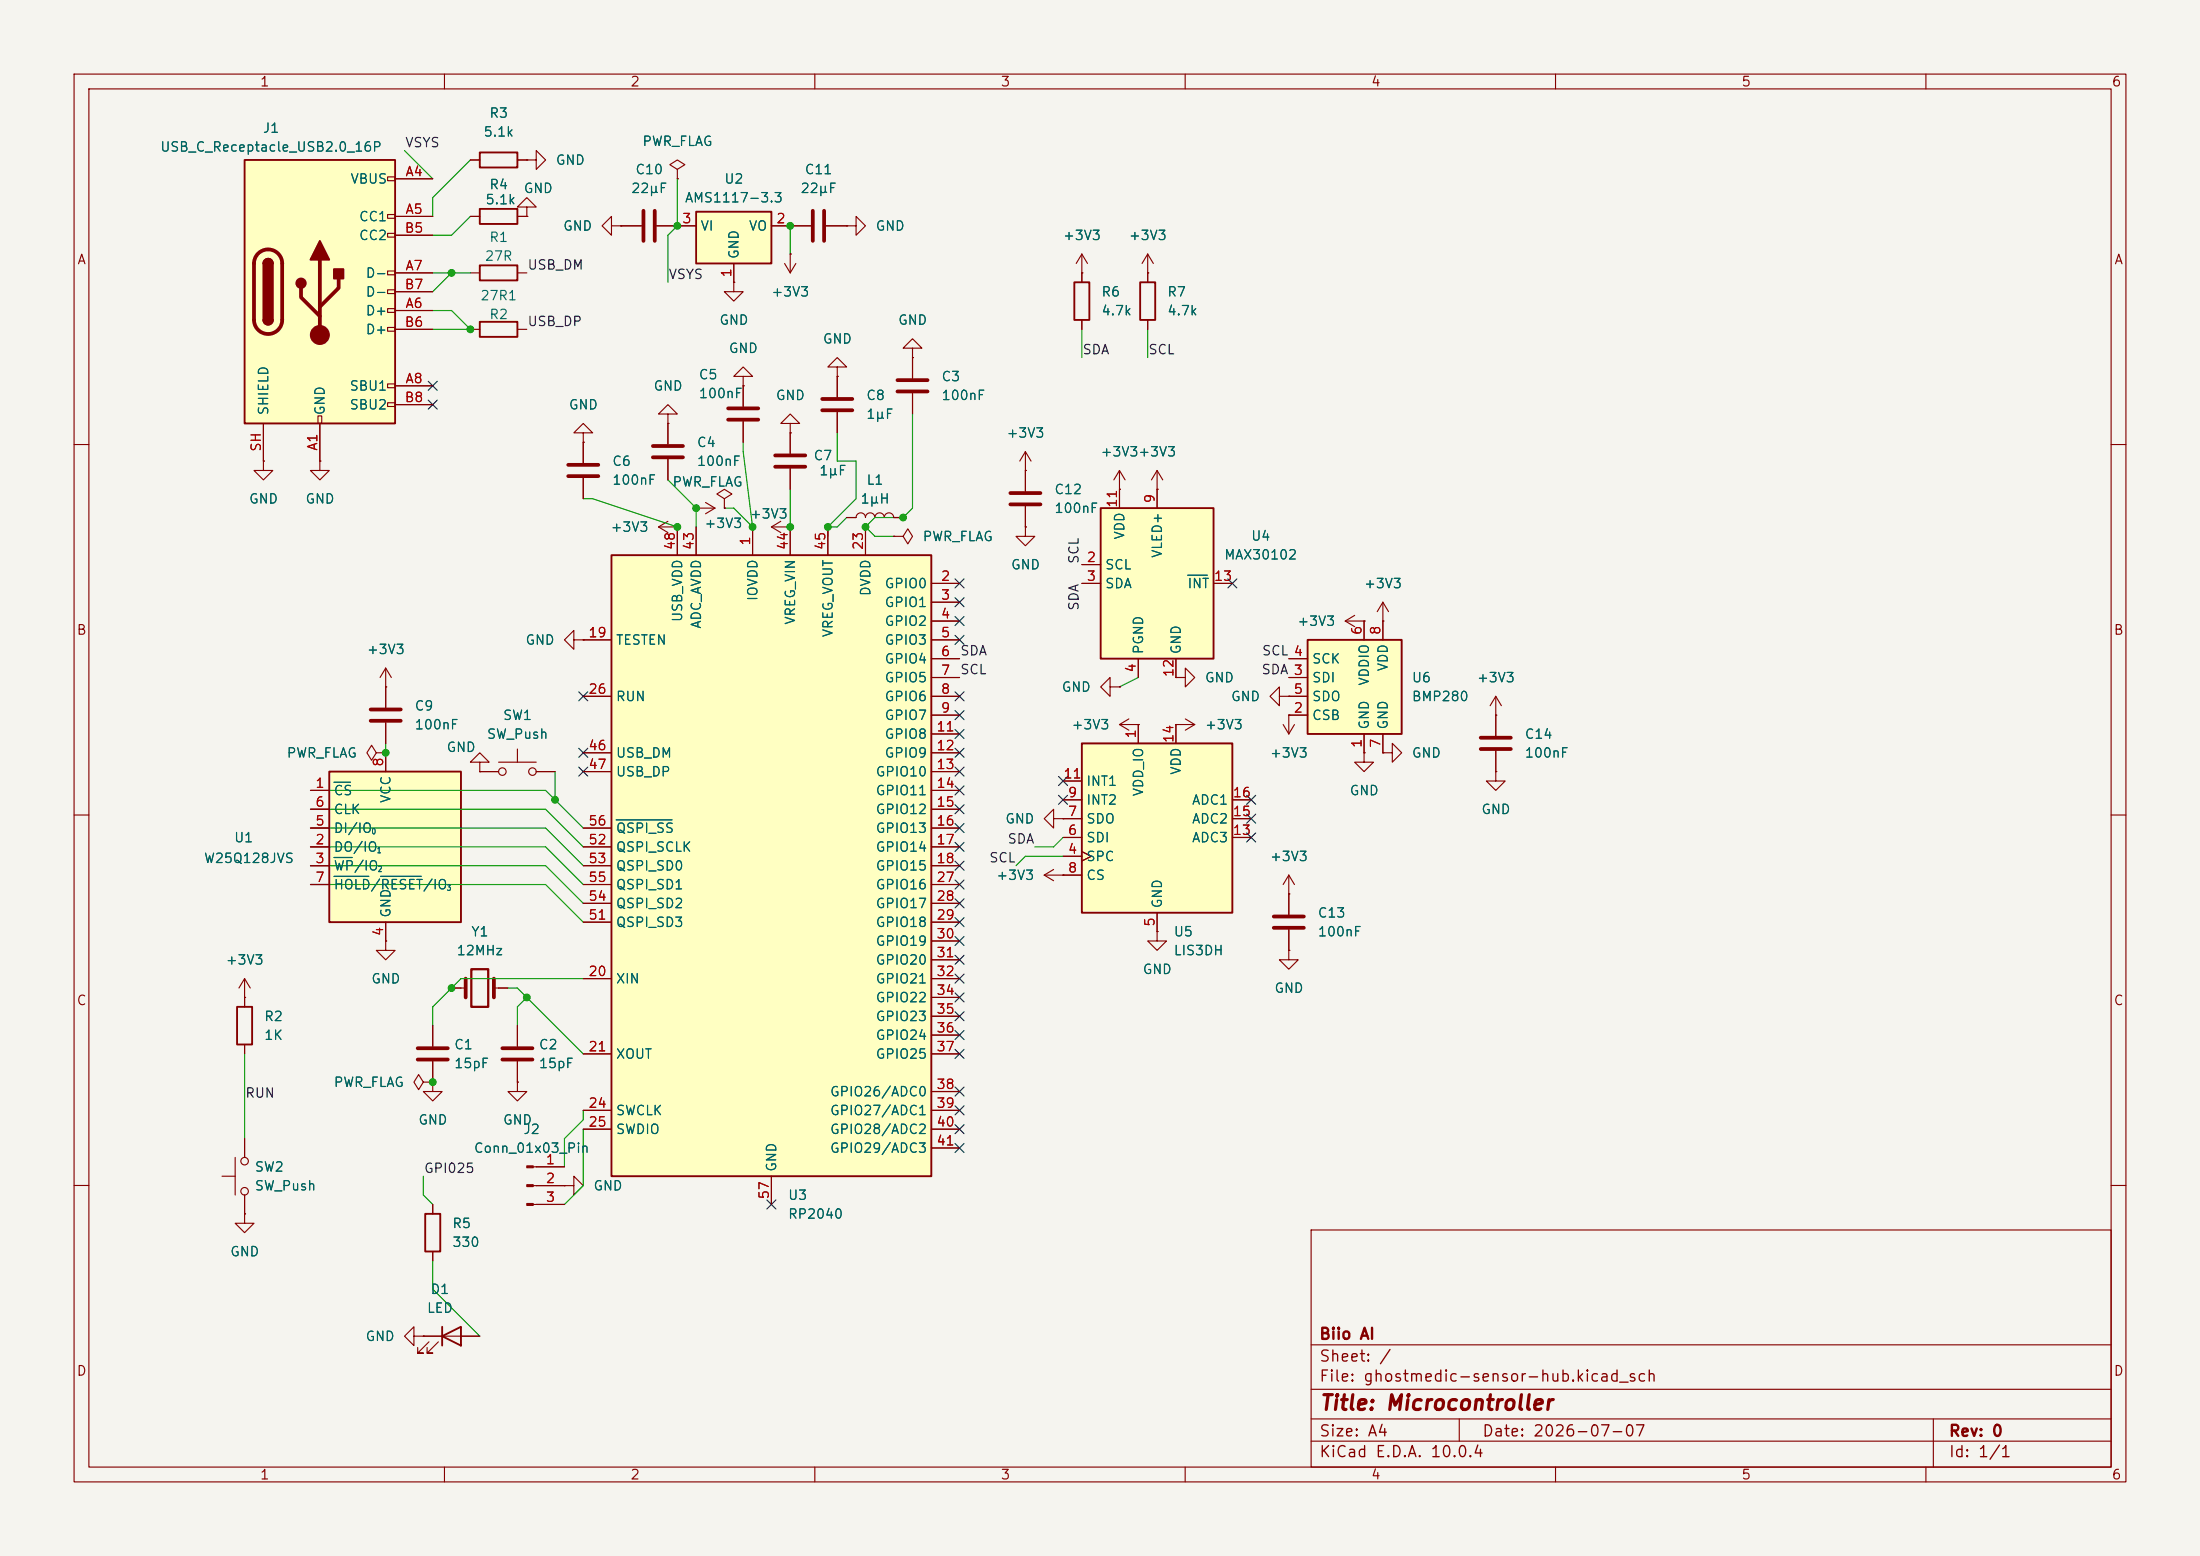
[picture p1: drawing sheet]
<svg xmlns="http://www.w3.org/2000/svg" width="297mm" height="210mm" viewBox="0 0 297 210" stroke-linecap="round" stroke-linejoin="round" font-family="sans-serif">
<path d="M0 0h297v210h-297z" fill="#f5f4ef" stroke="#f5f4ef" stroke-width=".14"/>
<g fill="none" stroke="#840000" stroke-width=".15">
<path d="M10 10h277v190h-277zM12 12h273v186h-273zM60 10v2M110 10v2M160 10v2M210 10v2M260 10v2M63.5 29.2h1.3M69.8 29.2h1.3M83.8 30.5h2.8M88.6 30.5h2.8M106.7 30.5h2.8"/>
<path d="M111.5 30.5h2.8M146 36.8v1.3M106.7 58.4v2.8M146 43.2v1.3M10 60h2M88.9 71.1l1.3 .8M88.9 71.1h2.5M90.2 70.4l-1.3 .7M91.4 71.1h.1M94 68.6h.1M94 68.6h2.5M95.2 67.8l1.3 .8"/>
<path d="M96.5 68.6l-1.3 .7M106.7 63.2v2.8M285 60h2M10 110h2M64.8 102.9h1.2l-1.2-1.3-1.3 1.3h1.3v1.2M64.8 104.1h.1M285 110h2M10 160h2M177 166h108v32h-108zM285 160h2M60 198v2M110 198v2"/>
<path d="M160 198v2M177 194.5h108M177 191.5h108M177 187.5h108M177 181.5h108M197 191.5v3M210 198v2M260 198v2M261 191.5v6.5"/>
</g>
<path d="M64.8 28.2h5v2h-5zM145 38.1h2.1v5.1h-2.1z" fill="none" stroke="#840000" stroke-width=".25"/>
<path d="M86.9 28.4v4.1M88.4 28.4v4.1M109.7 28.4v4.1M111.3 28.4v4.1M104.6 61.5h4.1M104.6 63h4.1" fill="none" stroke="#840000" stroke-width=".51"/>
<path d="M94 28.6h10.1v7h-10.1z" fill="#ffffc2"/>
<path d="M94 28.6h10.1v7h-10.1z" fill="none" stroke="#840000" stroke-width=".25"/>
<g fill="none" stroke="#840000" stroke-width=".15">
<path d="M91.4 30.5h2.6M99.1 38.1v1.3h1.2l-1.2 1.2-1.3-1.2h1.3M99.1 38.1h.1M99.1 35.6v2.5M104.1 30.5h2.6M105.9 35.6l.8 1.2M106.7 34.3h.1M106.7 34.3v2.5M107.4 35.6l-.7 1.2M114.3 30.5h1.3v-1.3l1.2 1.3-1.2 1.3v-1.3M114.3 30.5h.1M90.2 55.9h1.2l-1.2-1.3-1.3 1.3h1.3v1.3"/>
<path d="M90.2 57.2h.1M90.2 57.2v2.7M100.3 50.8h1.3l-1.3-1.3-1.2 1.3h1.2v1.3M100.3 52.1h.1M100.3 52.1v2.8M100.3 56.9v2.8M106.7 57.2h1.2l-1.2-1.3-1.3 1.3h1.3v1.2M106.7 58.4h.1M113 49.5h1.3l-1.3-1.2-1.2 1.2h1.2v1.3M113 50.8h.1M113 50.8v2.8M113 55.6v2.8"/>
<path d="M90.2 62v2.8M97.8 67.3l1-.6-1-.7-1 .7 1 .6v1.3M97.8 68.6h.1"/>
</g>
<path d="M98.3 55.1h4.1M98.3 56.6h4.1M111 53.8h4.1M111 55.4h4.1M88.1 60.2h4.1M88.1 61.7h4.1" fill="none" stroke="#840000" stroke-width=".51"/>
<path d="M82.5 74.9h43.2v83.9h-43.2z" fill="#ffffc2"/>
<path d="M153.9 38.1h2.1v5.1h-2.1zM82.5 74.9h43.2v83.9h-43.2z" fill="none" stroke="#840000" stroke-width=".25"/>
<g fill="none" stroke="#840000" stroke-width=".15">
<path d="M154.9 36.8h.1M154.9 34.3l-.7 1.3M154.9 34.3l.8 1.3M154.9 34.3v3.8M154.9 43.2v1.3M91.4 71.1v3.8M94 71.1v3.8M101.6 71.1v3.8M106.7 71.1v3.8M111.8 71.1v3.8M116.8 71.1v3.8M125.7 78.7h3.8"/>
<path d="M138.4 63.5h.1M138.4 71.1v1.3h1.3l-1.3 1.3-1.2-1.3h1.2M138.4 71.1h.1M138.4 61l-.7 1.2M138.4 61l.8 1.2M138.4 61v5.3M138.4 68.3v2.8M151.1 66h.1M151.1 63.5l-.7 1.3M151.1 63.5l.8 1.3M151.1 63.5v2.5M78.7 86.4h3.8"/>
<path d="M78.7 94h3.8M125.7 81.3h3.8M125.7 83.8h3.8M125.7 86.4h3.8M125.7 88.9h3.8M125.7 91.4h3.8M125.7 94h3.8M125.7 96.5h3.8M125.7 99.1h3.8M78.7 101.6h3.8M78.7 104.1h3.8M78.7 111.8h3.8"/>
<path d="M78.7 114.3h3.8M78.7 116.8h3.8M78.7 119.4h3.8M125.7 101.6h3.8M125.7 104.1h3.8M125.7 106.7h3.8M125.7 109.2h3.8M125.7 111.8h3.8M125.7 114.3h3.8M125.7 116.8h3.8M125.7 119.4h3.8M78.7 132.1h3.8"/>
<path d="M78.7 121.9h3.8M78.7 124.5h3.8M125.7 132.1h3.8M125.7 121.9h3.8M125.7 124.5h3.8M125.7 127h3.8M125.7 129.5h3.8M125.7 134.6h3.8M125.7 137.2h3.8M125.7 139.7h3.8M78.7 142.2h3.8M78.7 149.9h3.8"/>
<path d="M78.7 152.4h3.8M104.1 158.8v3.8M125.7 142.2h3.8M125.7 149.9h3.8M125.7 152.4h3.8M125.7 147.3h3.8M125.7 154.9h3.8M76.2 160h1.3v-1.2l1.2 1.2-1.2 1.3v-1.3M76.2 160h.1"/>
</g>
<path d="M83.2 110.7h7.5" fill="none" stroke="#006464" stroke-width=".15"/>
<path d="M136.4 66.5h4.1M136.4 68.1h4.1" fill="none" stroke="#840000" stroke-width=".51"/>
<path d="M148.6 68.6h15.2v20.3h-15.2z" fill="#ffffc2"/>
<path d="M148.6 68.6h15.2v20.3h-15.2zM32 135.9h2v5.1h-2zM57.4 163.8h2v5.1h-2zM59.7 179.1v2.5M59.7 180.3l2.5-1.2v2.5z" fill="none" stroke="#840000" stroke-width=".25"/>
<g fill="none" stroke="#840000" stroke-width=".15">
<path d="M123.2 47h1.3l-1.3-1.3-1.3 1.3h1.3v1.3M123.2 48.3h.1M123.2 48.3v2.8M123.2 53.1v2.8M120.6 72.4h1.3l.7-1 .6 1-.6 1-.7-1M120.6 72.4h.1M146 76.2h2.6M146 78.7h2.6M151.1 66v2.6M156.2 66h.1M156.2 63.5v5.1M156.2 63.5l-.8 1.3"/>
<path d="M156.2 63.5l.8 1.3M163.8 78.7h2.6M153.7 88.9v2.5M158.7 88.9v2.5M201.9 96.5h.1M201.9 94l-.7 1.3M201.9 94l.8 1.3M201.9 94v5.3M184.1 101.6v1.3h1.3l-1.3 1.2-1.2-1.2h1.2M184.1 101.6h.1M186.7 101.6h1.3v-1.3l1.2 1.3-1.2 1.3v-1.3M186.7 101.6h.1"/>
<path d="M201.9 104.1v1.3h1.3l-1.3 1.3-1.2-1.3h1.2M201.9 104.1h.1M201.9 101.3v2.8M33 134.6v1.3M58.4 138.4v2.8M69.8 138.4v2.8M30 158.8h1.7M31.7 156.2v5.1M33 141v1.2M33 153.7v2.5M57.1 146.1l-.6-1.1-.6 1.1 .6 1 .6-1h1.3M58.4 146.1h.1"/>
<path d="M58.4 146.1v1.2h1.3l-1.3 1.3-1.3-1.3h1.3M58.4 143.3v2.8M69.8 146.1v1.2h1.3l-1.3 1.3-1.2-1.3h1.2M69.8 146.1h.1M69.8 143.3v2.8M72 157.5h4.2M33 163.8v1.3h1.3l-1.3 1.3-1.3-1.3h1.3M33 163.8h.1M33 161.3v2.5M58.4 162.6v1.2M58.4 168.9v1.3M72 160h4.2"/>
<path d="M72 162.6h4.2M55.9 180.3v-1.2l-1.3 1.2 1.3 1.3v-1.3h1.2M57.1 180.3h.1M57.1 180.3h7.7M57.9 181.1l-1.5 1.5h.7h-.7v-.7M59.2 181.1l-1.5 1.5h.7h-.7v-.7"/>
<circle cx="33" cy="156.7" r=".51"/>
<circle cx="33" cy="160.8" r=".51"/>
</g>
<path d="M160.3 77.6h2.7" fill="none" stroke="#006464" stroke-width=".15"/>
<path d="M121.2 51.3h4M121.2 52.8h4M199.9 99.6h4.1M199.9 101.1h4.1M56.4 141.5h4.1M56.4 143h4.1M67.8 141.5h4.1M67.8 143h4.1" fill="none" stroke="#840000" stroke-width=".51"/>
<g fill="#840000" stroke="#840000" stroke-width=".15">
<path d="M71.1 157.4h.9v.2h-.9z"/>
<path d="M71.1 159.9h.9v.2h-.9z"/>
<path d="M71.1 162.4h.9v.3h-.9z"/>
</g>
<path d="M176.5 86.4h12.7v12.7h-12.7z" fill="#ffffc2"/>
<path d="M176.5 86.4h12.7v12.7h-12.7z" fill="none" stroke="#840000" stroke-width=".25"/>
<g fill="none" stroke="#840000" stroke-width=".15">
<path d="M151.1 97.8l1.3 .8M151.1 97.8h2.6M152.4 97l-1.3 .8M153.7 97.8h.1M173.2 97.8l.8 1.3M174 96.5h.1M174 96.5h2.5M174 91.4h2.5M174 88.9h2.5M174 94h2.5M174 96.5v2.6M174.8 97.8l-.8 1.3"/>
<path d="M181.6 83.8l1.3 .8M181.6 83.8h2.5M182.9 83.1l-1.3 .7M184.1 83.8h.1M184.1 83.8v2.6M184.1 99.1v2.5M186.7 83.8h.1M186.7 81.3v5.1M186.7 99.1v2.5M186.7 81.3l-.8 1.3M186.7 81.3l.8 1.3"/>
</g>
<path d="M146 100.3h20.4v22.9h-20.4z" fill="#ffffc2"/>
<path d="M146 100.3h20.4v22.9h-20.4z" fill="none" stroke="#840000" stroke-width=".25"/>
<g fill="none" stroke="#840000" stroke-width=".15">
<path d="M78.7 59.7v2.8M78.7 64.5v2.8M149.9 92.7v-1.3l-1.3 1.3 1.3 1.3v-1.3h1.2M151.1 92.7h.1M153.7 97.8v2.5M158.7 97.8h.1M158.7 91.4h1.3v-1.2l1.3 1.2-1.3 1.3v-1.3M158.7 91.4h.1M158.7 97.8v2.5M158.7 97.8h2.6M160 97l1.3 .8M161.3 97.8l-1.3 .8"/>
<path d="M172.7 94v-1.3l-1.3 1.3 1.3 1.3v-1.3h1.3M174 94h.1M141 118.1h5M141 118.1l1.2 .8M142.2 110.5v-1.3l-1.2 1.3 1.2 1.3v-1.3h1.3M142.2 117.3l-1.2 .8M143.5 110.5h.1M143.5 118.1h.1M143.5 115.6h2.5M143.5 113h2.5M143.5 110.5h2.5M143.5 108h2.5"/>
<path d="M143.5 105.4h2.5M146 114.9l1.3 .7-1.3 .6M166.4 113h2.5M166.4 110.5h2.5M166.4 108h2.5M174 118.1v5.3M174 118.1l-.8 1.3M174 118.1l.8 1.3M52.1 127v1.3h1.2l-1.2 1.2-1.3-1.2h1.3M52.1 127h.1M156.2 125.7v1.3h1.3l-1.3 1.3-1.3-1.3h1.3M156.2 125.7h.1"/>
<path d="M156.2 123.2v2.5M174 128.3v1.2h1.3l-1.3 1.3-1.3-1.3h1.3M174 128.3h.1M174 120.7h.1M174 125.5v2.8"/>
</g>
<path d="M76.7 62.7h4.1M76.7 64.3h4.1M172 123.7h4M172 125.2h4" fill="none" stroke="#840000" stroke-width=".51"/>
<path d="M44.4 104.1h17.8v20.4h-17.8z" fill="#ffffc2"/>
<path d="M64.8 35.8h5v2h-5zM64.8 20.6h5v2h-5zM64.8 43.4h5v2.1h-5zM44.4 104.1h17.8v20.4h-17.8z" fill="none" stroke="#840000" stroke-width=".25"/>
<g fill="none" stroke="#840000" stroke-width=".15">
<path d="M63.5 36.8h1.3M63.5 21.6h1.3M69.8 36.8h1.3M69.8 21.6h1.3M71.1 21.6h1.3v-1.3l1.3 1.3-1.3 1.3v-1.3M71.1 21.6h.1M71.1 27.9h1.3l-1.3-1.2-1.3 1.2h1.3v1.3M71.1 29.2h.1M82.5 30.5v-1.3l-1.2 1.3 1.2 1.3v-1.3h1.3M83.8 30.5h.1M146 36.8h.1M146 34.3l-.7 1.3"/>
<path d="M146 34.3l.8 1.3M146 34.3v2.5M63.5 44.5h1.3M69.8 44.5h1.3M78.7 58.4h1.3l-1.3-1.2-1.2 1.2h1.2v1.3M78.7 59.7h.1M35.6 62.2v1.3h1.2l-1.2 1.3-1.3-1.3h1.3M35.6 62.2h.1M104.1 71.1l1.3 .8M104.1 71.1h2.6M105.4 70.4l-1.3 .7M106.7 71.1h.1"/>
<path d="M114.3 69.9h1.3a.64 .64 0 0 1 .6-.7 .64 .64 0 0 1 .6 .7 .64 .64 0 0 1 .7-.7 .64 .64 0 0 1 .6 .7 .64 .64 0 0 1 .6-.7 .64 .64 0 0 1 .7 .7 .64 .64 0 0 1 .6-.7 .64 .64 0 0 1 .6 .7h1.3M77.5 86.4v-1.3l-1.3 1.3 1.3 1.2v-1.2h1.2M78.7 86.4h.1M41.9 106.7h2.5M41.9 114.3h2.5M41.9 116.8h2.5M41.9 111.8h2.5M41.9 109.2h2.5M41.9 119.4h2.5M50.8 101.6l-.6-1-.7 1 .7 1 .6-1h1.3M52.1 101.6h.1M52.1 101.6v2.5"/>
<path d="M33 134.6h.1M33 132.1l-.7 1.3M33 132.1l.8 1.3M33 132.1v2.5M52.1 124.5v2.5"/>
</g>
<path d="M45.1 105.6h2.2M45.1 115.7h2.5M45.1 118.3h4.7M51.4 118.3h5.5" fill="none" stroke="#006464" stroke-width=".15"/>
<path d="M33 21.6h20.3v35.6h-20.3z" fill="#ffffc2"/>
<g fill="none" stroke="#840000" stroke-width=".15">
<path d="M52.3 23.9h1v.5h-1zM52.3 29h1v.5h-1zM52.3 31.5h1v.5h-1zM52.3 36.6h1v.5h-1zM52.3 39.1h1v.5h-1zM53.3 24.1h5.1M53.3 29.2h5.1M53.3 36.8h5.1M53.3 31.8h5.1M53.3 39.4h5.1M63.5 29.2h1.3M63.5 21.6h1.3"/>
<path d="M69.8 29.2h1.3M69.8 21.6h1.3M71.1 29.2h.1M71.1 21.6h.1M83.8 30.5h.1M83.8 30.5h2.8M88.6 30.5h5.4M91.4 22.9l1.1-.7-1.1-.6-1 .6 1 .7v1.2M91.4 24.1h.1M99.1 38.1h.1M99.1 35.6v2.5M104.1 30.5h5.4"/>
<path d="M106.7 34.3h.1M111.5 30.5h2.8M114.3 30.5h.1M146 36.8h.1M146 36.8v1.3M154.9 36.8h.1M154.9 36.8v1.3M35.6 57.2v5M42.9 56.1h.5v1.1h-.5zM43.2 57.2v5M52.3 41.7h1v.5h-1zM52.3 44.2h1v.5h-1z"/>
<path d="M52.3 51.8h1v.5h-1zM52.3 54.4h1v.5h-1zM53.3 41.9h5.1M53.3 52.1h5.1M53.3 44.5h5.1M53.3 54.6h5.1M78.7 59.7h.1M78.7 59.7v2.8M90.2 57.2h.1M90.2 57.2v2.7M100.3 52.1h.1M100.3 52.1v2.8"/>
<path d="M100.3 56.9v2.8M106.7 58.4h.1M106.7 58.4v2.8M113 50.8h.1M113 50.8v2.8M113 55.6v2.8M123.2 48.3h.1M123.2 48.3v2.8M123.2 53.1v2.8M146 43.2v1.3M154.9 43.2v1.3M35.6 62.2h.1"/>
<path d="M43.2 62.2v1.3h1.2l-1.2 1.3-1.3-1.3h1.3M43.2 62.2h.1M78.7 64.5v2.8M90.2 62v2.8M91.4 71.1h.1M91.4 71.1v3.8M94 68.6h.1M94 71.1v3.8M97.8 68.6h.1M101.6 71.1v3.8M106.7 71.1h.1M106.7 63.2v2.8"/>
<path d="M106.7 71.1v3.8M111.8 71.1v3.8M114.3 69.9h1.3M116.8 71.1v3.8M120.6 72.4h.1M120.6 69.9h1.3M125.7 78.7h3.8M138.4 71.1h.1M138.4 63.5h.1M138.4 63.5v2.8M138.4 68.3v2.8M146 78.7h2.6"/>
<path d="M146 76.2h2.6M151.1 66h.1M151.1 66v2.6M156.2 66h.1M156.2 66v2.6M163.8 78.7h2.6M52.1 92.7h.1M52.1 90.2v5.3M52.1 97.5v2.8M52.1 90.2l-.8 1.2M52.1 90.2l.7 1.2M78.7 86.4h.1"/>
<path d="M78.7 86.4h3.8M78.7 94h3.8M125.7 81.3h3.8M125.7 83.8h3.8M125.7 86.4h3.8M125.7 88.9h3.8M125.7 91.4h3.8M125.7 94h3.8M125.7 96.5h3.8M125.7 99.1h3.8M151.1 92.7h.1M153.7 97.8h.1"/>
<path d="M153.7 88.9v2.5M153.7 97.8v2.5M158.7 91.4h.1M158.7 97.8h.1M158.7 88.9v2.5M158.7 97.8v2.5M174 94h.1M174 96.5h.1M174 88.9h2.5M174 91.4h2.5M174 94h2.5M174 96.5h2.5"/>
<path d="M184.1 83.8h.1M184.1 83.8v2.6M184.1 99.1v2.5M186.7 83.8h.1M186.7 83.8v2.6M186.7 99.1v2.5M201.9 96.5h.1M201.9 96.5v2.8M41.9 106.7h2.5M41.9 109.2h2.5M41.9 111.8h2.5M41.9 114.3h2.5"/>
<path d="M41.9 116.8h2.5M41.9 119.4h2.5M52.1 101.6h.1M52.1 101.6v2.5M64.8 104.1h.1M64.8 104.1h2.5M67.3 102.9h5.1M69.8 101.1v1.8M72.4 104.1h2.5M78.7 104.1h3.8M78.7 101.6h3.8M78.7 111.8h3.8"/>
<path d="M78.7 114.3h3.8M78.7 116.8h3.8M78.7 119.4h3.8M125.7 104.1h3.8M125.7 101.6h3.8M125.7 106.7h3.8M125.7 109.2h3.8M125.7 111.8h3.8M125.7 114.3h3.8M125.7 116.8h3.8M125.7 119.4h3.8M143.5 118.1h.1"/>
<path d="M143.5 110.5h.1M143.5 115.6h2.5M143.5 113h2.5M143.5 110.5h2.5M143.5 118.1h2.5M143.5 108h2.5M143.5 105.4h2.5M146 114.9l1.3 .7-1.3 .6M166.4 113h2.5M166.4 110.5h2.5M166.4 108h2.5M184.1 101.6h.1"/>
<path d="M186.7 101.6h.1M201.9 104.1h.1M201.9 101.3v2.8M33 134.6h.1M33 134.6v1.3M52.1 127h.1M52.1 124.5v2.5M58.4 138.4v2.8M61 133.4h1.9M66.7 133.4h1.9M69.8 138.4v2.8M78.7 132.1h3.8"/>
<path d="M78.7 121.9h3.8M78.7 124.5h3.8M125.7 132.1h3.8M125.7 121.9h3.8M125.7 124.5h3.8M125.7 127h3.8M125.7 129.5h3.8M125.7 134.6h3.8M125.7 137.2h3.8M125.7 139.7h3.8M156.2 125.7h.1M156.2 123.2v2.5"/>
<path d="M174 120.7h.1M174 128.3h.1M174 120.7v2.7M174 125.5v2.8M33 141v1.2M33 153.7v2.5M58.4 146.1h.1M58.4 143.3v2.8M69.8 146.1h.1M69.8 143.3v2.8M72.4 157.5h3.8M78.7 142.2h3.8"/>
<path d="M78.7 149.9h3.8M78.7 152.4h3.8M104.1 158.8v3.8M125.7 142.2h3.8M125.7 149.9h3.8M125.7 152.4h3.8M125.7 147.3h3.8M125.7 154.9h3.8M33 163.8h.1M33 161.3v2.5M58.4 162.6v1.2M58.4 168.9v1.3"/>
<path d="M72.4 160h3.8M72.4 162.6h3.8M76.2 160h.1M57.1 180.3h.1M57.1 180.3h2.6M62.2 180.3h2.6"/>
<circle cx="67.8" cy="104.1" r=".51"/>
<circle cx="71.9" cy="104.1" r=".51"/>
</g>
<path d="M33 21.6h20.3v35.6h-20.3zM35.6 35.6a.64 .64 0 0 1 .6-.7 .64 .64 0 0 1 .6 .7M35.6 43.2a.64 .64 0 0 0 .6 .6 .64 .64 0 0 0 .6-.6" fill="none" stroke="#840000" stroke-width=".25"/>
<path d="M34.8 34.2a1.9 1.9 0 0 1 2.1-.4 1.9 1.9 0 0 1 1.2 1.8v7.6a1.91 1.91 0 0 1-1.9 1.9 1.91 1.91 0 0 1-1.9-1.9v-7.6a1.9 1.9 0 0 1 .5-1.4zM40.6 38.9v1.2l2.6 2.6M43.2 35.1v10.1M45.7 37.6v1.3l-2.5 2.5M50 97.3h4.1M50 95.8h4.1M62.9 132.1v2.5M66.7 132.1v2.5" fill="none" stroke="#840000" stroke-width=".51"/>
<g fill="#840000" stroke="#840000" stroke-width=".25">
<path d="M35.6 35.6h1.2v7.6h-1.2z"/>
<path d="M35.7 35.1a.64 .64 0 0 1 .7-.1 .64 .64 0 0 1 .4 .6h-1.2z"/>
<path d="M35.6 43.2h1.2a.64 .64 0 0 1-.6 .6 .64 .64 0 0 1-.6-.6z"/>
<path d="M43.2 32.5l1.2 2.6h-2.5z"/>
<path d="M45.1 36.3h1.3v1.3h-1.3z"/>
<circle cx="40.6" cy="38.2" r=".63"/>
</g>
<circle cx="43.2" cy="45.2" r="1.27" fill="#840000" stroke="#840000" stroke-width=".15"/>
<path d="M63.6 130.8h2.3v5.1h-2.3z" fill="none" stroke="#840000" stroke-width=".3"/>
<g fill="none" stroke="#009600" stroke-width=".15">
<path d="M54.6 20.3l3.8 3.8M58.4 36.8h5.1M61 36.8l-2.6 2.6M63.5 21.6l-5.1 5.1v2.5M63.5 29.2l-2.5 2.6h-2.6M91.4 24.1v6.4l-1.2 1.3v6.3M106.7 30.5v3.8M58.4 41.9h2.6l2.5 2.6h-5.1M100.3 59.7v1.3l1.3 10.1-2.5-2.5h-1.3M113 58.4v3.8h2.6v5.1l-3.8 3.8M123.2 55.9v12.7l-1.3 1.3h-3.8l-1.3 1.2 1.3 1.3h2.5M146 44.5v3.8"/>
<path d="M154.9 44.5v3.8M78.7 67.3h1.3l11.4 3.8M90.2 64.8l3.8 3.8v2.5M106.7 66v5.1M111.8 71.1v1.3M114.3 69.9l-1.3 1.2h-1.2M153.7 91.4l-2.6 1.3M41.9 116.8h31.8l5 5.1M41.9 111.8h31.8l5 5M41.9 106.7h31.8l5 5.1M41.9 109.2h31.8l5 5.1M41.9 114.3h31.8l5 5.1"/>
<path d="M41.9 119.4h31.8l5 5.1M52.1 100.3v1.3M74.9 104.1v3.9M143.5 115.6h-5.1l-1.2 1.2M143.5 113l-1.3 1.3h-2.5M68.6 133.4h1.2l1.3 1.2M71.1 134.6l-1.3 1.3v2.5M71.1 134.6l7.6 7.6M78.7 132.1h-16.5l-3.8 3.8v2.5M33 142.2v11.5M57.1 158.8v2.5l1.3 1.3M78.7 149.9v1.2l-2.5 2.6v3.8"/>
<path d="M78.7 152.4v7.6l-2.5 2.6M58.4 170.2v3.8l6.4 6.3"/>
</g>
<g fill="none" stroke="#000084" stroke-width=".15">
<path d="M57.8 51.5l1.2 1.2M57.8 54l1.2 1.2M59 51.5l-1.2 1.2M59 54l-1.2 1.2M128.9 78.1l1.2 1.2M130.1 78.1l-1.2 1.2M165.8 78.1l1.2 1.2M167 78.1l-1.2 1.2M78.1 93.4l1.2 1.2M79.3 93.4l-1.2 1.2M128.9 98.5l1.2 1.2M128.9 95.9l1.2 1.2"/>
<path d="M128.9 80.7l1.2 1.2M128.9 85.8l1.2 1.2M128.9 93.4l1.2 1.2M128.9 83.2l1.2 1.2M130.1 98.5l-1.2 1.2M130.1 95.9l-1.2 1.2M130.1 80.7l-1.2 1.2M130.1 85.8l-1.2 1.2M130.1 83.2l-1.2 1.2M130.1 93.4l-1.2 1.2M78.1 101l1.2 1.2M78.1 103.5l1.2 1.2"/>
<path d="M79.3 101l-1.2 1.2M79.3 103.5l-1.2 1.2M128.9 116.2l1.2 1.2M128.9 108.6l1.2 1.2M128.9 113.7l1.2 1.2M128.9 111.2l1.2 1.2M128.9 103.5l1.2 1.2M128.9 101l1.2 1.2M128.9 106.1l1.2 1.2M128.9 118.8l1.2 1.2M130.1 116.2l-1.2 1.2M130.1 108.6l-1.2 1.2"/>
<path d="M130.1 113.7l-1.2 1.2M130.1 111.2l-1.2 1.2M130.1 103.5l-1.2 1.2M130.1 118.8l-1.2 1.2M130.1 101l-1.2 1.2M130.1 106.1l-1.2 1.2M142.9 104.8l1.2 1.2M142.9 107.3l1.2 1.3M144.1 104.8l-1.2 1.2M144.1 107.3l-1.2 1.3M168.3 109.9l1.2 1.2M168.3 107.3l1.2 1.3"/>
<path d="M168.3 112.4l1.2 1.2M169.5 109.9l-1.2 1.2M169.5 107.3l-1.2 1.3M169.5 112.4l-1.2 1.2M128.9 139.1l1.2 1.2M128.9 128.9l1.2 1.2M128.9 136.6l1.2 1.2M128.9 134l1.2 1.2M128.9 131.5l1.2 1.2M128.9 121.3l1.2 1.2M128.9 126.4l1.2 1.2M128.9 123.9l1.2 1.2"/>
<path d="M130.1 139.1l-1.2 1.2M130.1 128.9l-1.2 1.2M130.1 136.6l-1.2 1.2M130.1 134l-1.2 1.2M130.1 131.5l-1.2 1.2M130.1 121.3l-1.2 1.2M130.1 126.4l-1.2 1.2M130.1 123.9l-1.2 1.2M128.9 146.7l1.2 1.2M128.9 154.3l1.2 1.2M128.9 149.3l1.2 1.2M128.9 151.8l1.2 1.2"/>
<path d="M128.9 141.6l1.2 1.2M130.1 146.7l-1.2 1.2M130.1 154.3l-1.2 1.2M130.1 149.3l-1.2 1.2M130.1 151.8l-1.2 1.2M130.1 141.6l-1.2 1.2M103.5 162l1.2 1.2M104.7 162l-1.2 1.2"/>
</g>
<path d="M160.3 77.6h2.7M45.1 105.6h2.2M45.1 115.7h2.5M45.1 118.3h4.7M51.4 118.3h5.5M83.2 110.7h7.5" fill="none" stroke="#006464" stroke-width=".15"/>
<g fill="#009600" stroke="#009600" stroke-width=".14">
<circle cx="101.6" cy="71.1" r=".46"/>
<circle cx="94" cy="68.6" r=".46"/>
<circle cx="106.7" cy="71.1" r=".46"/>
<circle cx="111.8" cy="71.1" r=".46"/>
<circle cx="91.4" cy="71.1" r=".46"/>
<circle cx="74.9" cy="108" r=".46"/>
<circle cx="52.1" cy="101.6" r=".46"/>
<circle cx="61" cy="133.4" r=".46"/>
<circle cx="71.1" cy="134.6" r=".46"/>
<circle cx="106.7" cy="30.5" r=".46"/>
<circle cx="91.4" cy="30.5" r=".46"/>
<circle cx="63.5" cy="44.5" r=".46"/>
<circle cx="61" cy="36.8" r=".46"/>
<circle cx="58.4" cy="146.1" r=".46"/>
<circle cx="121.9" cy="69.9" r=".46"/>
<circle cx="116.8" cy="71.1" r=".46"/>
</g>
<text font-size="2" fill="#840000" x="178" y="190.8">Title: Microcontroller</text>
<g font-size="1.5" fill="#840000">
<text x="178" y="184.2">Sheet: /</text>
<text x="178" y="181.2">Biio AI</text>
<text x="178" y="186.9">File: ghostmedic-sensor-hub.kicad_sch</text>
<text x="178" y="197.1">KiCad E.D.A. 10.0.4</text>
<text x="178" y="194.3">Size: A4</text>
<text x="200" y="194.3">Date: 2026-07-07</text>
<text x="263" y="194.3">Rev: 0</text>
<text x="263" y="197.1">Id: 1/1</text>
</g>
<g font-size="1.3" fill="#840000">
<text x="35" y="12">1</text>
<text x="85" y="12">2</text>
<text x="135" y="12">3</text>
<text x="185" y="12">4</text>
<text x="235" y="12">5</text>
<text x="285" y="12">6</text>
<text x="10.3" y="36">A</text>
<text x="285.3" y="36">A</text>
<text x="10.3" y="86">B</text>
<text x="285.3" y="86">B</text>
<text x="10.3" y="136">C</text>
<text x="285.3" y="136">C</text>
<text x="10.3" y="186">D</text>
<text x="285.3" y="186">D</text>
<text x="35" y="200">1</text>
<text x="85" y="200">2</text>
<text x="135" y="200">3</text>
<text x="185" y="200">4</text>
<text x="235" y="200">5</text>
<text x="285" y="200">6</text>
</g>
<g font-size="1.3" fill="#006464">
<text x="66" y="16.2">R3</text>
<text x="21.5" y="20.8">USB_C_Receptacle_USB2.0_16P</text>
<text x="35.4" y="18.2">J1</text>
<text x="65.2" y="18.8">5.1k</text>
<text x="74.9" y="22.6">GND</text>
<text x="85.7" y="23.8">C10</text>
<text x="86.6" y="20">PWR_FLAG</text>
<text x="108.5" y="23.8">C11</text>
<text x="47.2" y="25.1">VBUS</text>
<text x="65.4" y="27.9">5.1k</text>
<text x="66" y="25.9">R4</text>
<text x="70.6" y="26.4">GND</text>
<text x="85.1" y="26.4">22µF</text>
<text x="92.4" y="27.6">AMS1117-3.3</text>
<text x="97.7" y="25.1">U2</text>
<text x="108" y="26.4">22µF</text>
<text x="48.4" y="30.2">CC1</text>
<text x="48.4" y="32.7">CC2</text>
<text x="65.4" y="35.5">27R</text>
<text x="66" y="33">R1</text>
<text x="75.9" y="31.5">GND</text>
<text x="94.5" y="31.5">VI</text>
<text x="100" y="35.1" transform="rotate(-90 100 35.1)">GND</text>
<text x="101" y="31.5">VO</text>
<text x="118.1" y="31.5">GND</text>
<text x="143.4" y="32.7">+3V3</text>
<text x="152.3" y="32.7">+3V3</text>
<text x="49.3" y="37.8">D-</text>
<text x="49.3" y="40.3">D-</text>
<text x="64.8" y="40.8">27R1</text>
<text x="104" y="40.3">+3V3</text>
<text x="148.6" y="40.3">R6</text>
<text x="157.5" y="40.3">R7</text>
<text x="49.3" y="42.9">D+</text>
<text x="49.3" y="45.4">D+</text>
<text x="66" y="43.4">R2</text>
<text x="97" y="44.2">GND</text>
<text x="98.3" y="48">GND</text>
<text x="111" y="46.7">GND</text>
<text x="121.2" y="44.2">GND</text>
<text x="148.6" y="42.9">4.7k</text>
<text x="157.5" y="42.9">4.7k</text>
<text x="47.1" y="53">SBU1</text>
<text x="88.1" y="53">GND</text>
<text x="94.2" y="51.5">C5</text>
<text x="127" y="51.8">C3</text>
<text x="36.5" y="56.1" transform="rotate(-90 36.5 56.1)">SHIELD</text>
<text x="44.2" y="56.1" transform="rotate(-90 44.2 56.1)">GND</text>
<text x="47.1" y="55.6">SBU2</text>
<text x="76.7" y="55.6">GND</text>
<text x="94.2" y="54.1">100nF</text>
<text x="104.6" y="54.3">GND</text>
<text x="116.8" y="54.3">C8</text>
<text x="116.8" y="56.9">1µF</text>
<text x="127" y="54.3">100nF</text>
<text x="135.8" y="59.4">+3V3</text>
<text x="82.6" y="63.2">C6</text>
<text x="82.6" y="65.7">100nF</text>
<text x="90.7" y="66">PWR_FLAG</text>
<text x="94" y="60.7">C4</text>
<text x="94" y="63.2">100nF</text>
<text x="109.7" y="62.4">C7</text>
<text x="110.5" y="64.5">1µF</text>
<text x="116.9" y="65.7">L1</text>
<text x="148.5" y="61.9">+3V3+3V3</text>
<text x="33.5" y="68.3">GND</text>
<text x="41.1" y="68.3">GND</text>
<text x="95" y="71.6">+3V3</text>
<text x="101.1" y="70.3">+3V3</text>
<text x="116.1" y="68.3">1µH</text>
<text x="142.2" y="69.6">100nF</text>
<text x="142.2" y="67">C12</text>
<text x="82.3" y="72.1">+3V3</text>
<text x="124.5" y="73.4">PWR_FLAG</text>
<text x="136.4" y="77.2">GND</text>
<text x="149.1" y="77.2">SCL</text>
<text x="152.1" y="72.9" transform="rotate(-90 152.1 72.9)">VDD</text>
<text x="157.2" y="75.4" transform="rotate(-90 157.2 75.4)">VLED+</text>
<text x="165.2" y="75.8">MAX30102</text>
<text x="168.8" y="73.3">U4</text>
<text x="102.6" y="81.2" transform="rotate(-90 102.6 81.2)">IOVDD</text>
<text x="117.8" y="80.5" transform="rotate(-90 117.8 80.5)">DVDD</text>
<text x="119.3" y="79.7">GPIO0</text>
<text x="119.3" y="82.3">GPIO1</text>
<text x="149.1" y="79.7">SDA</text>
<text x="160.2" y="79.7">INT</text>
<text x="184" y="79.7">+3V3</text>
<text x="49.4" y="88.6">+3V3</text>
<text x="70.8" y="87.3">GND</text>
<text x="83.1" y="87.3">TESTEN</text>
<text x="92.4" y="84" transform="rotate(-90 92.4 84)">USB_VDD</text>
<text x="95" y="85" transform="rotate(-90 95 85)">ADC_AVDD</text>
<text x="107.7" y="84.4" transform="rotate(-90 107.7 84.4)">VREG_VIN</text>
<text x="112.7" y="86.1" transform="rotate(-90 112.7 86.1)">VREG_VOUT</text>
<text x="119.3" y="84.8">GPIO2</text>
<text x="119.3" y="87.3">GPIO3</text>
<text x="119.3" y="89.9">GPIO4</text>
<text x="154.6" y="88.4" transform="rotate(-90 154.6 88.4)">PGND</text>
<text x="159.7" y="88.4" transform="rotate(-90 159.7 88.4)">GND</text>
<text x="175" y="84.8">+3V3</text>
<text x="177" y="89.9">SCK</text>
<text x="83.1" y="95">RUN</text>
<text x="119.3" y="92.4">GPIO5</text>
<text x="119.3" y="95">GPIO6</text>
<text x="143.2" y="93.7">GND</text>
<text x="162.6" y="92.4">GND</text>
<text x="166.1" y="95">GND</text>
<text x="177" y="92.4">SDI</text>
<text x="177" y="95">SDO</text>
<text x="185.1" y="92.6" transform="rotate(-90 185.1 92.6)">VDDIO</text>
<text x="187.7" y="90.7" transform="rotate(-90 187.7 90.7)">VDD</text>
<text x="190.5" y="95">BMP280</text>
<text x="190.5" y="92.4">U6</text>
<text x="199.3" y="92.4">+3V3</text>
<text x="55.9" y="96.2">C9</text>
<text x="55.9" y="98.8">100nF</text>
<text x="60.2" y="101.8">GND</text>
<text x="65.6" y="100">SW_Push</text>
<text x="67.8" y="97.5">SW1</text>
<text x="119.3" y="97.5">GPIO7</text>
<text x="119.3" y="100">GPIO8</text>
<text x="144.6" y="98.8">+3V3</text>
<text x="162.6" y="98.8">+3V3</text>
<text x="177" y="97.5">CSB</text>
<text x="185.1" y="98.6" transform="rotate(-90 185.1 98.6)">GND</text>
<text x="187.7" y="98.6" transform="rotate(-90 187.7 98.6)">GND</text>
<text x="205.7" y="100">C14</text>
<text x="38.6" y="102.6">PWR_FLAG</text>
<text x="45" y="107.7">CS</text>
<text x="83.1" y="102.6">USB_DM</text>
<text x="83.1" y="105.1">USB_DP</text>
<text x="118.1" y="105.1">GPIO10</text>
<text x="118.1" y="107.7">GPIO11</text>
<text x="119.3" y="102.6">GPIO9</text>
<text x="146.6" y="106.4">INT1</text>
<text x="154.6" y="107.6" transform="rotate(-90 154.6 107.6)">VDD_IO</text>
<text x="159.7" y="104.7" transform="rotate(-90 159.7 104.7)">VDD</text>
<text x="171.3" y="102.6">+3V3</text>
<text x="182.1" y="107.7">GND</text>
<text x="190.5" y="102.6">GND</text>
<text x="205.7" y="102.6">100nF</text>
<text x="45" y="112.7">DI/IO</text>
<text x="45" y="110.2">CLK</text>
<text x="53" y="108.5" transform="rotate(-90 53 108.5)">VCC</text>
<text x="83.1" y="112.7">QSPI_SS</text>
<text x="118.1" y="110.2">GPIO12</text>
<text x="118.1" y="112.7">GPIO13</text>
<text x="135.6" y="111.5">GND</text>
<text x="146.6" y="111.5">SDO</text>
<text x="146.6" y="108.9">INT2</text>
<text x="160.8" y="111.5">ADC2</text>
<text x="160.8" y="108.9">ADC1</text>
<text x="199.9" y="110.2">GND</text>
<text x="27.4" y="116.8">W25Q128JVS</text>
<text x="31.5" y="114">U1</text>
<text x="45" y="115.3">DO/IO</text>
<text x="45" y="117.8">WP/IO</text>
<text x="83.1" y="115.3">QSPI_SCLK</text>
<text x="83.1" y="117.8">QSPI_SD0</text>
<text x="118.1" y="115.3">GPIO14</text>
<text x="118.1" y="117.8">GPIO15</text>
<text x="134.4" y="119.1">+3V3</text>
<text x="146.6" y="116.5">SPC</text>
<text x="146.6" y="114">SDI</text>
<text x="146.6" y="119.1">CS</text>
<text x="160.8" y="114">ADC3</text>
<text x="171.3" y="116.5">+3V3</text>
<text x="45" y="120.4">HOLD/RESET/IO</text>
<text x="53" y="124" transform="rotate(-90 53 124)">GND</text>
<text x="83.1" y="125.4">QSPI_SD3</text>
<text x="83.1" y="122.9">QSPI_SD2</text>
<text x="83.1" y="120.4">QSPI_SD1</text>
<text x="118.1" y="120.4">GPIO16</text>
<text x="118.1" y="122.9">GPIO17</text>
<text x="118.1" y="125.4">GPIO18</text>
<text x="157.2" y="122.7" transform="rotate(-90 157.2 122.7)">GND</text>
<text x="177.8" y="124.2">C13</text>
<text x="30.4" y="130.5">+3V3</text>
<text x="61.6" y="129.2">12MHz</text>
<text x="63.5" y="126.7">Y1</text>
<text x="118.1" y="128">GPIO19</text>
<text x="118.1" y="130.5">GPIO20</text>
<text x="154.2" y="131.8">GND</text>
<text x="158.4" y="126.7">U5</text>
<text x="158.4" y="129.2">LIS3DH</text>
<text x="177.8" y="126.7">100nF</text>
<text x="50" y="133.1">GND</text>
<text x="83.1" y="133.1">XIN</text>
<text x="118.1" y="133.1">GPIO21</text>
<text x="118.1" y="135.6">GPIO22</text>
<text x="172" y="134.3">GND</text>
<text x="35.6" y="138.1">R2</text>
<text x="35.6" y="140.7">1K</text>
<text x="61.2" y="141.9">C1</text>
<text x="72.7" y="141.9">C2</text>
<text x="83.1" y="143.2">XOUT</text>
<text x="118.1" y="138.1">GPIO23</text>
<text x="118.1" y="140.7">GPIO24</text>
<text x="118.1" y="143.2">GPIO25</text>
<text x="45" y="147">PWR_FLAG</text>
<text x="61.2" y="144.5">15pF</text>
<text x="72.7" y="144.5">15pF</text>
<text x="112" y="148.3">GPIO26/ADC0</text>
<text x="56.4" y="152.1">GND</text>
<text x="63.9" y="155.9">Conn_01x03_Pin</text>
<text x="67.8" y="152.1">GND</text>
<text x="70.6" y="153.4">J2</text>
<text x="83.1" y="150.8">SWCLK</text>
<text x="83.1" y="153.4">SWDIO</text>
<text x="112" y="150.8">GPIO27/ADC1</text>
<text x="112" y="153.4">GPIO28/ADC2</text>
<text x="112" y="155.9">GPIO29/ADC3</text>
<text x="34.3" y="158.5">SW2</text>
<text x="34.3" y="161">SW_Push</text>
<text x="80" y="161">GND</text>
<text x="105.1" y="158.2" transform="rotate(-90 105.1 158.2)">GND</text>
<text x="61" y="166.1">R5</text>
<text x="106.3" y="162.3">U3</text>
<text x="106.3" y="164.8">RP2040</text>
<text x="31" y="169.9">GND</text>
<text x="61" y="168.6">330</text>
<text x="57.5" y="177.5">LED</text>
<text x="58" y="175">D1</text>
<text x="49.3" y="181.3">GND</text>
</g>
<g font-size="1.3" fill="#0f0f0f">
<text x="54.6" y="20.2">VSYS</text>
<text x="71.1" y="36.7">USB_DM</text>
<text x="90.2" y="38">VSYS</text>
<text x="71.1" y="44.3">USB_DP</text>
<text x="146" y="48.1">SDA</text>
<text x="154.9" y="48.1">SCL</text>
<text x="145.9" y="76.2" transform="rotate(-90 145.9 76.2)">SCL</text>
<text x="145.9" y="82.5" transform="rotate(-90 145.9 82.5)">SDA</text>
<text x="129.5" y="88.8">SDA</text>
<text x="170.3" y="88.8">SCL 4</text>
<text x="129.5" y="91.3">SCL</text>
<text x="170.2" y="91.3">SDA 3</text>
<text x="133.4" y="116.7">SCL</text>
<text x="135.9" y="114.2">SDA</text>
<text x="33" y="148.5">RUN</text>
<text x="57.1" y="158.6">GPI025</text>
</g>
<g font-size="1.3" fill="#a90000">
<text x="54.6" y="24.1">A4</text>
<text x="54.6" y="29.2">A5</text>
<text x="54.5" y="31.7">B5</text>
<text x="92" y="30.5">3</text>
<text x="104.7" y="30.5">2</text>
<text x="54.5" y="39.3">B7</text>
<text x="54.6" y="41.9">A6</text>
<text x="54.6" y="36.8">A7</text>
<text x="99" y="37.5" transform="rotate(-90 99 37.5)">1</text>
<text x="54.5" y="44.4">B6</text>
<text x="54.6" y="52">A8</text>
<text x="54.5" y="54.6">B8</text>
<text x="35.5" y="61.1" transform="rotate(-90 35.5 61.1)">SH</text>
<text x="43.2" y="60.9" transform="rotate(-90 43.2 60.9)">A1</text>
<text x="151.1" y="68.6" transform="rotate(-90 151.1 68.6)">11</text>
<text x="156.2" y="68" transform="rotate(-90 156.2 68)">9</text>
<text x="91.4" y="74.3" transform="rotate(-90 91.4 74.3)">48</text>
<text x="94" y="74.3" transform="rotate(-90 94 74.3)">43</text>
<text x="101.6" y="73.7" transform="rotate(-90 101.6 73.7)">1</text>
<text x="106.7" y="74.3" transform="rotate(-90 106.7 74.3)">44</text>
<text x="111.7" y="74.3" transform="rotate(-90 111.7 74.3)">45</text>
<text x="116.8" y="74.3" transform="rotate(-90 116.8 74.3)">23</text>
<text x="146.6" y="76.2">2</text>
<text x="126.9" y="78.7">2</text>
<text x="126.9" y="81.3">3</text>
<text x="126.9" y="83.8">4</text>
<text x="146.6" y="78.7">3</text>
<text x="163.8" y="78.7">13</text>
<text x="79.3" y="86.3">19</text>
<text x="126.9" y="86.3">5</text>
<text x="126.9" y="88.9">6</text>
<text x="174.6" y="88.9">4</text>
<text x="184.1" y="85.8" transform="rotate(-90 184.1 85.8)">6</text>
<text x="186.7" y="85.8" transform="rotate(-90 186.7 85.8)">8</text>
<text x="79.3" y="94">26</text>
<text x="126.9" y="91.4">7</text>
<text x="126.9" y="94">8</text>
<text x="153.6" y="90.9" transform="rotate(-90 153.6 90.9)">4</text>
<text x="158.7" y="91.5" transform="rotate(-90 158.7 91.5)">12</text>
<text x="174.6" y="94">5</text>
<text x="174.6" y="91.4">3</text>
<text x="79.3" y="101.6">46</text>
<text x="126.3" y="99">11</text>
<text x="126.3" y="101.6">12</text>
<text x="126.9" y="96.5">9</text>
<text x="153.6" y="99.8" transform="rotate(-90 153.6 99.8)">1</text>
<text x="158.7" y="100.4" transform="rotate(-90 158.7 100.4)">14</text>
<text x="174.6" y="96.5">2</text>
<text x="184.1" y="101" transform="rotate(-90 184.1 101)">1</text>
<text x="186.7" y="101" transform="rotate(-90 186.7 101)">7</text>
<text x="42.5" y="106.7">1</text>
<text x="52" y="103.6" transform="rotate(-90 52 103.6)">8</text>
<text x="79.3" y="104.1">47</text>
<text x="126.3" y="104.1">13</text>
<text x="126.3" y="106.7">14</text>
<text x="143.5" y="105.4">11</text>
<text x="144.1" y="107.9">9</text>
<text x="166.3" y="107.9">16</text>
<text x="42.5" y="111.7">5</text>
<text x="42.5" y="109.2">6</text>
<text x="79.3" y="111.7">56</text>
<text x="126.3" y="109.2">15</text>
<text x="126.3" y="111.7">16</text>
<text x="144.1" y="113">6</text>
<text x="144.1" y="110.5">7</text>
<text x="166.3" y="113">13</text>
<text x="166.3" y="110.5">15</text>
<text x="42.5" y="114.3">2</text>
<text x="42.5" y="116.8">3</text>
<text x="42.5" y="119.4">7</text>
<text x="79.3" y="114.3">52</text>
<text x="79.3" y="116.8">53</text>
<text x="79.3" y="119.4">55</text>
<text x="126.3" y="114.3">17</text>
<text x="126.3" y="116.8">18</text>
<text x="126.3" y="119.4">27</text>
<text x="144.1" y="115.5">4</text>
<text x="144.1" y="118.1">8</text>
<text x="79.3" y="124.4">51</text>
<text x="79.3" y="121.9">54</text>
<text x="126.3" y="121.9">28</text>
<text x="126.3" y="124.4">29</text>
<text x="156.2" y="125.2" transform="rotate(-90 156.2 125.2)">5</text>
<text x="52" y="126.4" transform="rotate(-90 52 126.4)">4</text>
<text x="126.3" y="127">30</text>
<text x="126.3" y="129.5">31</text>
<text x="79.3" y="132.1">20</text>
<text x="126.3" y="132.1">32</text>
<text x="126.3" y="134.6">34</text>
<text x="126.3" y="137.1">35</text>
<text x="79.3" y="142.2">21</text>
<text x="126.3" y="139.7">36</text>
<text x="126.3" y="142.2">37</text>
<text x="79.3" y="149.8">24</text>
<text x="126.3" y="147.3">38</text>
<text x="126.3" y="149.8">39</text>
<text x="79.3" y="152.4">25</text>
<text x="126.3" y="152.4">40</text>
<text x="126.3" y="154.9">41</text>
<text x="73.6" y="157.5">1</text>
<text x="73.6" y="160">2</text>
<text x="104.1" y="162" transform="rotate(-90 104.1 162)">57</text>
<text x="73.6" y="162.5">3</text>
</g>
<g font-size=".8" fill="#006464">
<text x="50.1" y="112.8">0</text>
<text x="50.8" y="115.3">1</text>
<text x="50.9" y="117.9">2</text>
<text x="60.3" y="120.4">3</text>
</g>
</svg>
